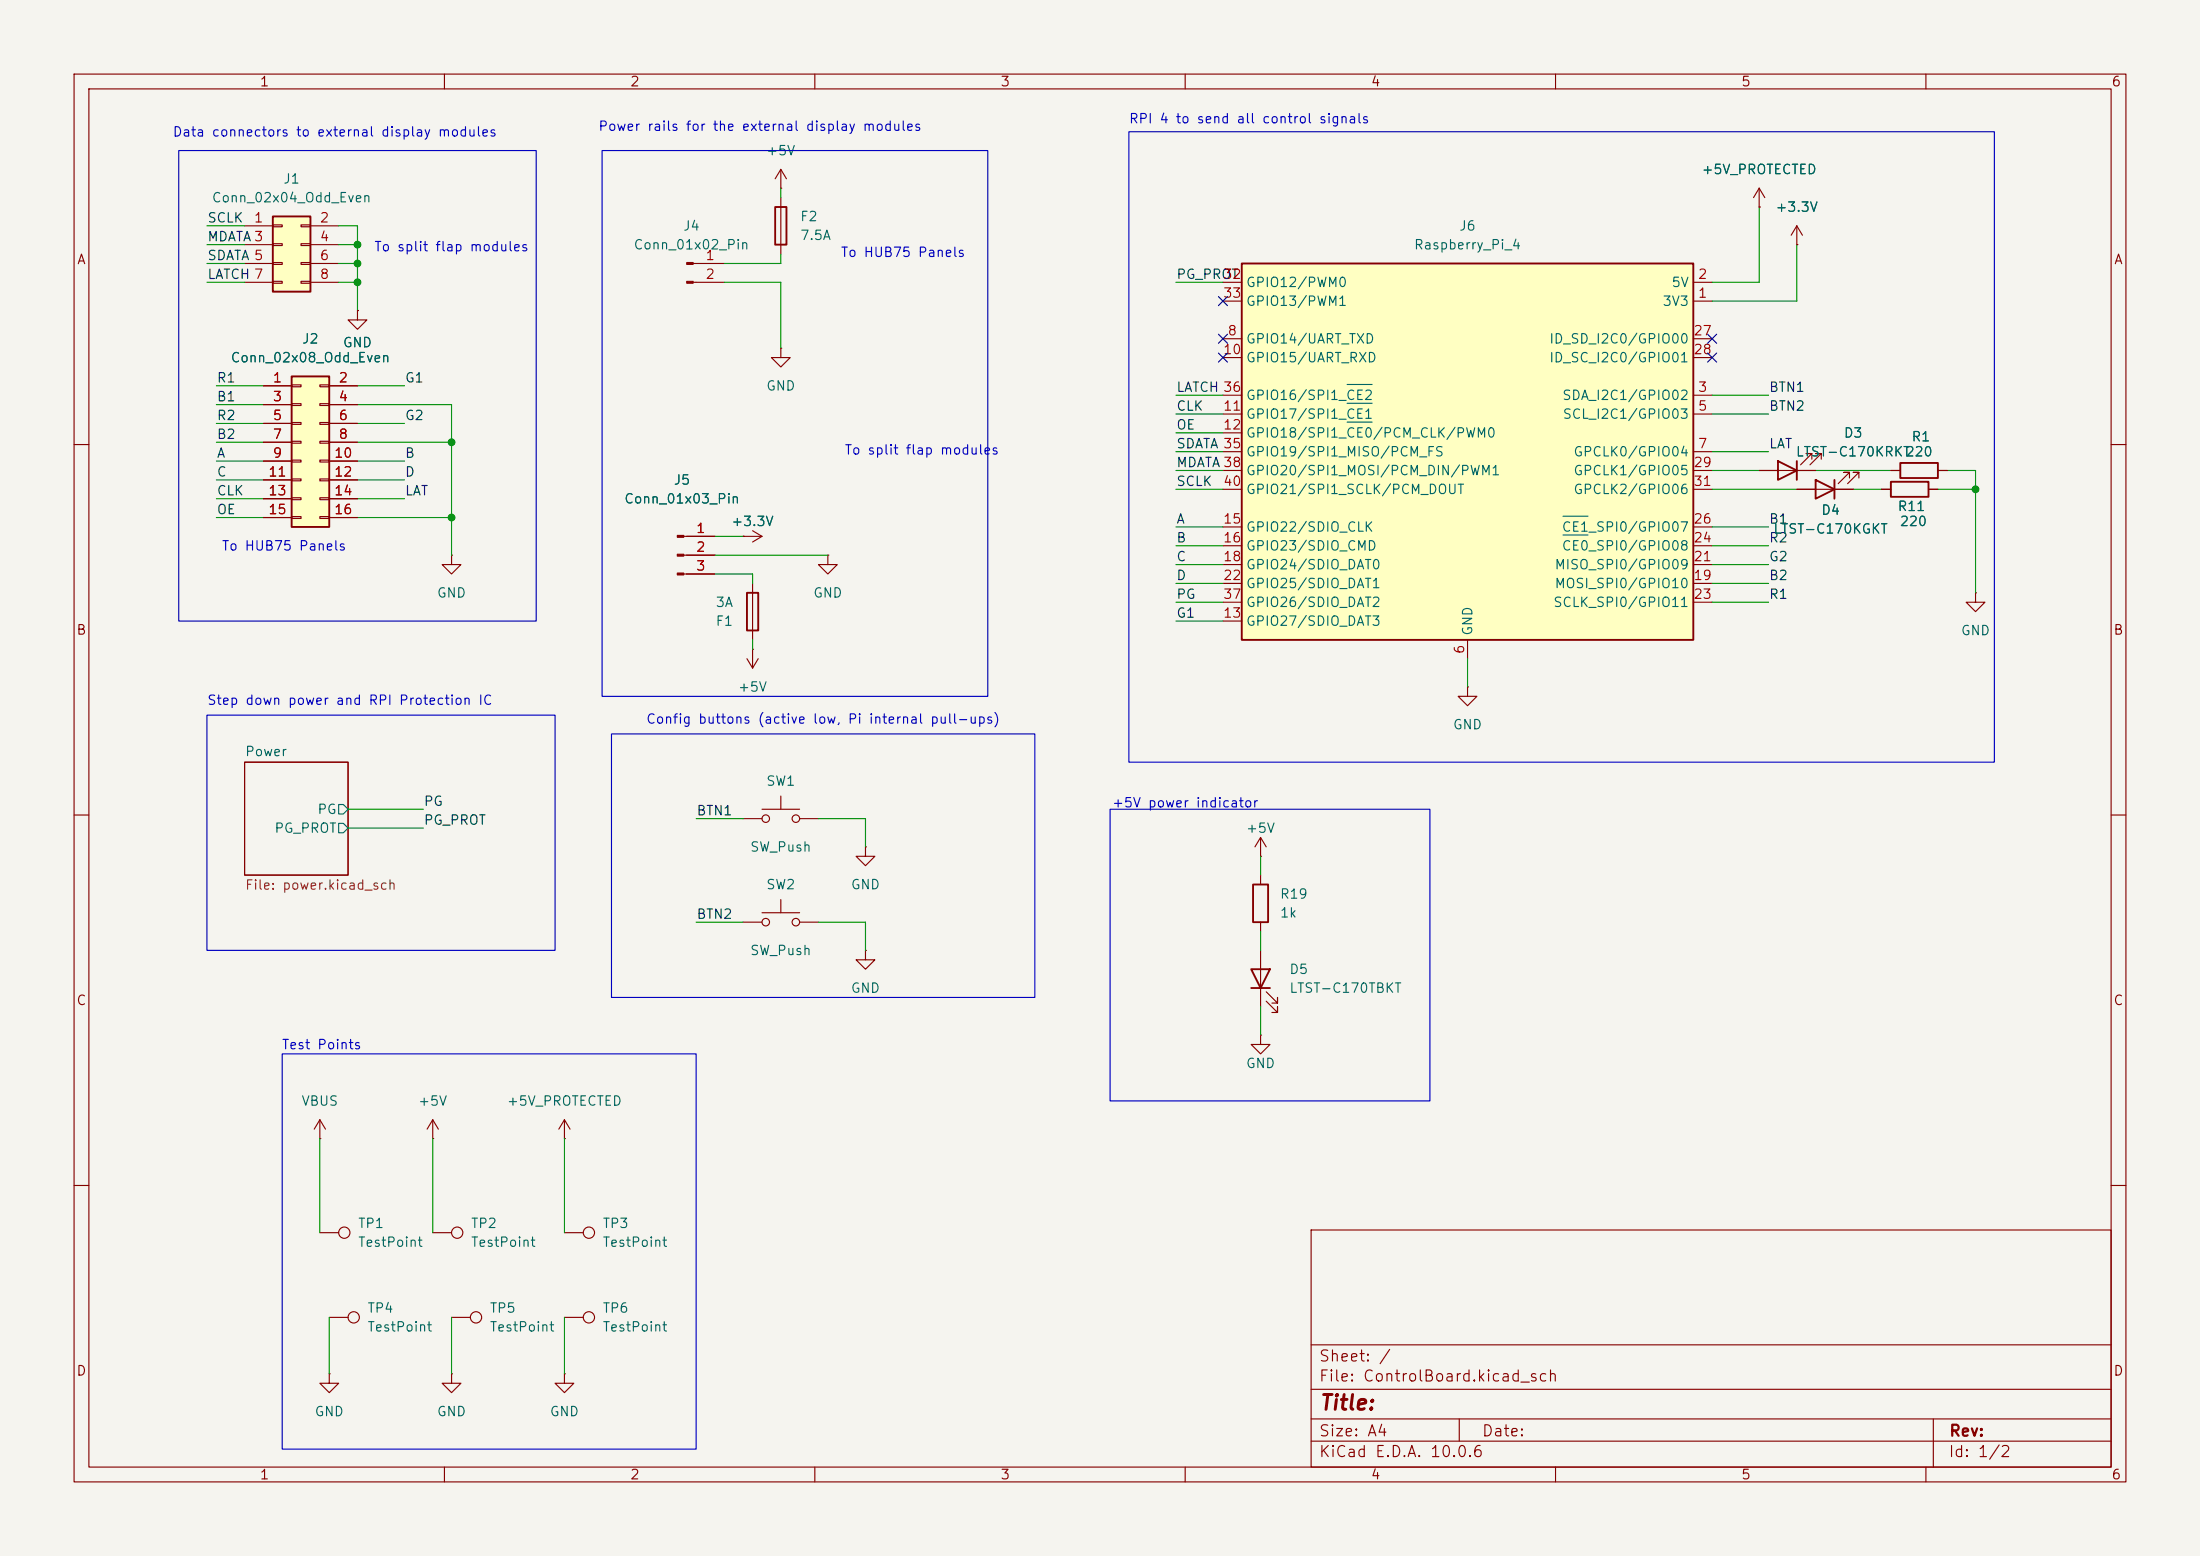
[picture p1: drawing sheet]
<svg xmlns="http://www.w3.org/2000/svg" width="297mm" height="210mm" viewBox="0 0 297 210" stroke-linecap="round" stroke-linejoin="round" font-family="sans-serif">
<path d="M0 0h297v210h-297z" fill="#f5f4ef" stroke="#f5f4ef" stroke-width=".14"/>
<g fill="none" stroke="#840000" stroke-width=".15">
<path d="M10 10h277v190h-277zM12 12h273v186h-273zM60 10v2M110 10v2M160 10v2M210 10v2M260 10v2M93.6 35.6h4.2M93.6 38.1h4.2M105.4 47v1.3h1.3l-1.3 1.2-1.3-1.2h1.3M105.4 47h.1M10 60h2"/>
<path d="M92.3 72.4h4.2M92.3 74.9h4.2M92.3 77.5h4.2M100.3 72.4h.1M100.3 72.4h2.6M101.6 71.6l1.3 .8M101.6 78.7v7.7M102.9 72.4l-1.3 .8M111.8 74.9v1.3h1.2l-1.2 1.3-1.3-1.3h1.3M111.8 74.9h.1M237.5 63.5h7.6M242.6 66h7.6"/>
<path d="M244.6 62v-.8h-.8h.8l-1.5 1.5M245.9 62v-.8h-.8h.8l-1.6 1.5M249.7 64.5v-.7h-.8h.8l-1.5 1.5M251 64.5v-.7h-.8h.8l-1.6 1.5M254 66h1.3M255.3 63.5h1.2M260.3 66h1.3M261.6 63.5h1.3M285 60h2M100.8 88.9l.8 1.3M101.6 87.6h.1M101.6 87.6v2.6"/>
<path d="M102.4 88.9l-.8 1.3M266.7 80v1.3h1.3l-1.3 1.3-1.3-1.3h1.3M266.7 80h.1M10 110h2M33 102.9h14v15.2h-14zM285 110h2M170.2 139.7v1.3h1.2l-1.2 1.2-1.3-1.2h1.3M170.2 139.7h.1M170.2 128.3v7.6M170.9 135.1l1.6 1.6v-.8v.8h-.8M170.9 133.9l1.6 1.5v-.8v.8h-.8M43.2 153.7h.1"/>
<path d="M43.2 151.1l-.8 1.3M43.2 151.1l.7 1.3M43.2 151.1v2.6M58.4 153.7h.1M58.4 151.1l-.7 1.3M58.4 151.1l.8 1.3M58.4 151.1v2.6M10 160h2M58.4 166.4h2.6M177 166h108v32h-108zM285 160h2M60 198v2"/>
<path d="M110 198v2M160 198v2M177 194.5h108M177 191.5h108M177 187.5h108M177 181.5h108M197 191.5v3M210 198v2M260 198v2M261 191.5v6.5"/>
<circle cx="61.7" cy="166.4" r=".76"/>
</g>
<path d="M45.7 108.6h.7l.6 .6-.6 .7h-.7zM45.7 111.1h.7l.6 .7-.6 .6h-.7z" fill="none" stroke="#006464" stroke-width=".15"/>
<g fill="#840000" stroke="#840000" stroke-width=".15">
<path d="M91.4 72.3h.9v.2h-.9z"/>
<path d="M91.4 74.8h.9v.3h-.9z"/>
<path d="M91.4 77.3h.9v.3h-.9z"/>
<path d="M92.7 35.4h.9v.3h-.9z"/>
<path d="M92.7 38h.9v.2h-.9z"/>
</g>
<path d="M240 62.2l2.6 1.3-2.6 1.3zM242.6 62.2v2.6M245.1 64.8l2.5 1.2-2.5 1.3zM247.6 64.8v2.5M255.3 65h5v2.1h-5zM256.5 62.5h5.1v2h-5.1zM100.8 80h1.6v5.1h-1.6zM168.9 130.8h2.5l-1.2 2.6zM168.9 133.4h2.5" fill="none" stroke="#840000" stroke-width=".25"/>
<path d="M36.8 29.2h5.1v10.2h-5.1z" fill="#ffffc2"/>
<path d="M36.8 29.2h5.1v10.2h-5.1z" fill="none" stroke="#840000" stroke-width=".25"/>
<g fill="none" stroke="#840000" stroke-width=".15">
<path d="M33 30.5h3.8M33 33h3.8M33 35.6h3.8M33 38.1h3.8M36.8 30.4h1.3v.2h-1.3zM36.8 32.9h1.3v.2h-1.3zM36.8 35.4h1.3v.3h-1.3zM36.8 38h1.3v.2h-1.3zM40.6 30.4h1.3v.2h-1.3zM40.6 32.9h1.3v.2h-1.3zM40.6 35.4h1.3v.3h-1.3zM40.6 38h1.3v.2h-1.3z"/>
<path d="M41.9 30.5h3.8M41.9 33h3.8M41.9 35.6h3.8M41.9 38.1h3.8"/>
</g>
<path d="M39.4 50.8h5v20.3h-5z" fill="#ffffc2"/>
<path d="M104.6 27.9h1.6v5.1h-1.6zM39.4 50.8h5v20.3h-5z" fill="none" stroke="#840000" stroke-width=".25"/>
<g fill="none" stroke="#840000" stroke-width=".15">
<path d="M105.4 25.4h.1M105.4 22.9l-.8 1.2M105.4 22.9l.8 1.2M105.4 22.9v2.5M105.4 26.7v7.6M242.6 33h.1M242.6 30.5l-.8 1.3M242.6 30.5l.7 1.3M242.6 30.5v2.5M35.6 52.1h3.8M35.6 54.6h3.8M35.6 57.2h3.8"/>
<path d="M35.6 59.7h3.8M39.4 51.9h1.2v.3h-1.2zM39.4 54.5h1.2v.2h-1.2zM39.4 57h1.2v.3h-1.2zM39.4 59.6h1.2v.2h-1.2zM43.2 51.9h1.2v.3h-1.2zM43.2 54.5h1.2v.2h-1.2zM43.2 57h1.2v.3h-1.2zM43.2 59.6h1.2v.2h-1.2zM44.4 52.1h3.9M44.4 54.6h3.9M44.4 57.2h3.9"/>
<path d="M44.4 59.7h3.9M48.3 41.9v1.3h1.2l-1.2 1.3-1.3-1.3h1.3M48.3 41.9h.1M35.6 62.2h3.8M35.6 64.8h3.8M35.6 67.3h3.8M35.6 69.9h3.8M39.4 62.1h1.2v.3h-1.2zM39.4 64.6h1.2v.3h-1.2zM39.4 67.2h1.2v.2h-1.2zM39.4 69.7h1.2v.3h-1.2zM43.2 62.1h1.2v.3h-1.2z"/>
<path d="M43.2 64.6h1.2v.3h-1.2zM43.2 67.2h1.2v.2h-1.2zM43.2 69.7h1.2v.3h-1.2zM44.4 62.2h3.9M44.4 64.8h3.9M44.4 67.3h3.9M44.4 69.9h3.9M61 74.9v1.3h1.2l-1.2 1.3-1.3-1.3h1.3M61 74.9h.1M198.1 92.7v1.3h1.3l-1.3 1.3-1.3-1.3h1.3M198.1 92.7h.1M100.3 110.5h2.6"/>
<path d="M102.9 109.2h5M105.4 107.4v1.8M107.9 110.5h2.6M170.2 115.6h.1M170.2 113l-.8 1.3M170.2 113l.7 1.3M170.2 113v2.6M100.3 124.5h2.6M102.9 123.2h5M105.4 121.4v1.8M107.9 124.5h2.6M116.8 128.3v1.2h1.3l-1.3 1.3-1.2-1.3h1.2"/>
<path d="M116.8 128.3h.1M76.2 153.7h.1M76.2 151.1l-.8 1.3M76.2 151.1l.8 1.3M76.2 151.1v2.6M43.2 166.4h2.5M44.4 177.8h2.6M61 177.8h2.5M76.2 166.4h2.5M76.2 177.8h2.5M61 185.4v1.3h1.2l-1.2 1.3-1.3-1.3h1.3M61 185.4h.1"/>
<path d="M76.2 185.4v1.3h1.3l-1.3 1.3-1.3-1.3h1.3M76.2 185.4h.1"/>
<circle cx="103.4" cy="110.5" r=".51"/>
<circle cx="107.4" cy="110.5" r=".51"/>
<circle cx="103.4" cy="124.5" r=".51"/>
<circle cx="107.4" cy="124.5" r=".51"/>
<circle cx="46.5" cy="166.4" r=".76"/>
<circle cx="47.8" cy="177.8" r=".76"/>
<circle cx="64.3" cy="177.8" r=".76"/>
<circle cx="79.5" cy="177.8" r=".76"/>
<circle cx="79.5" cy="166.4" r=".76"/>
</g>
<path d="M167.6 35.6h61v50.8h-61z" fill="#ffffc2"/>
<path d="M167.6 35.6h61v50.8h-61zM169.2 119.4h2v5.1h-2z" fill="none" stroke="#840000" stroke-width=".25"/>
<g fill="none" stroke="#840000" stroke-width=".15">
<path d="M165.1 38.1h2.5M228.6 38.1h2.5M237.5 27.9h.1M237.5 25.4l-.8 1.3M237.5 25.4l.8 1.3M237.5 25.4v2.5M242.6 33h.1M35.6 52.1h3.8M35.6 54.6h3.8M35.6 57.2h3.8M35.6 59.7h3.8M44.4 52.1h3.9"/>
<path d="M44.4 54.6h3.9M44.4 57.2h3.9M44.4 59.7h3.9M48.3 41.9h.1M165.1 40.6h2.5M165.1 53.3h2.5M165.1 55.9h2.5M165.1 45.7h2.5M165.1 48.3h2.5M165.1 58.4h2.5M228.6 40.6h2.5M228.6 53.3h2.5"/>
<path d="M228.6 55.9h2.5M228.6 45.7h2.5M228.6 48.3h2.5M35.6 62.2h3.8M35.6 64.8h3.8M35.6 67.3h3.8M35.6 69.9h3.8M44.4 62.2h3.9M44.4 64.8h3.9M44.4 67.3h3.9M44.4 69.9h3.9M92.7 72.4h3.8"/>
<path d="M92.7 74.9h3.8M92.7 77.5h3.8M100.3 72.4h.1M165.1 61h2.5M165.1 71.1h2.5M165.1 73.7h2.5M165.1 76.2h2.5M165.1 78.7h2.5M165.1 63.5h2.5M165.1 66h2.5M228.6 61h2.5M228.6 71.1h2.5"/>
<path d="M228.6 73.7h2.5M228.6 76.2h2.5M228.6 78.7h2.5M228.6 63.5h2.5M228.6 66h2.5M237.5 63.5h2.5M242.6 63.5h2.5M242.6 66h2.5M247.6 66h2.6M254 66h1.3M255.3 63.5h1.2M260.3 66h1.3"/>
<path d="M261.6 63.5h1.3M165.1 83.8h2.5M165.1 81.3h2.5M198.1 86.4v2.5M228.6 81.3h2.5M116.8 114.3v1.3h1.3l-1.3 1.2-1.2-1.2h1.2M116.8 114.3h.1M170.2 118.1v1.3M170.2 124.5v1.2M44.4 185.4v1.3h1.3l-1.3 1.3-1.2-1.3h1.2M44.4 185.4h.1"/>
</g>
<path d="M181.9 54.4h3.3M181.9 57h3.3M181.9 51.9h3.3M211 72.2h3.4M211 69.7h3.4" fill="none" stroke="#006464" stroke-width=".15"/>
<g fill="none" stroke="#009600" stroke-width=".15">
<path d="M27.9 38.1h5.1M27.9 30.5h5.1M27.9 33h5.1M27.9 35.6h5.1M45.7 38.1h2.6M45.7 30.5h2.6v11.4M45.7 33h2.6M45.7 35.6h2.6M97.8 38.1h7.6v8.9M105.4 34.3v1.3h-7.6M105.4 25.4v1.3M158.7 38.1h6.4"/>
<path d="M237.5 27.9v10.2h-6.4M242.6 33v7.6h-11.5M29.2 52.1h6.4M29.2 59.7h6.4M29.2 54.6h6.4M29.2 57.2h6.4M48.3 54.6h12.7v20.3M48.3 52.1h6.3M48.3 59.7h12.7M48.3 57.2h6.3M158.7 53.3h6.4M158.7 55.9h6.4"/>
<path d="M158.7 58.4h6.4M231.1 53.3h7.7M231.1 55.9h7.7M29.2 69.9h6.4M29.2 62.2h6.4M29.2 67.3h6.4M29.2 64.8h6.4M48.3 69.9h12.7M48.3 62.2h6.3M48.3 67.3h6.3M48.3 64.8h6.3M96.5 77.5h5.1v1.2"/>
<path d="M96.5 72.4h3.8M96.5 74.9h15.3M158.7 71.1h6.4M158.7 61h6.4M158.7 66h6.4M158.7 76.2h6.4M158.7 78.7h6.4M158.7 73.7h6.4M158.7 63.5h6.4M231.1 71.1h7.7M231.1 61h7.7M231.1 66h11.5"/>
<path d="M231.1 76.2h7.7M231.1 78.7h7.7M231.1 73.7h7.7M231.1 63.5h6.4M245.1 63.5h10.2M250.2 66h3.8M261.6 66h5.1M262.9 63.5h3.8v16.5M101.6 86.4v1.2M158.7 83.8h6.4M158.7 81.3h6.4M198.1 88.9v3.8"/>
<path d="M231.1 81.3h7.7M47 111.8h10.1M47 109.2h10.1M94 110.5h6.3M110.5 110.5h6.3v3.8M170.2 115.6v2.5M94 124.5h6.3M110.5 124.5h6.3v3.8M170.2 125.7v2.6M170.2 135.9v3.8M43.2 153.7v12.7M58.4 153.7v12.7"/>
<path d="M76.2 153.7v12.7M44.4 177.8v7.6M61 177.8v7.6M76.2 177.8v7.6"/>
</g>
<path d="M164.5 40l1.2 1.2M164.5 45.1l1.2 1.2M164.5 47.7l1.2 1.2M165.7 40l-1.2 1.2M165.7 45.1l-1.2 1.2M165.7 47.7l-1.2 1.2M230.5 47.7l1.2 1.2M230.5 45.1l1.2 1.2M231.7 47.7l-1.2 1.2M231.7 45.1l-1.2 1.2" fill="none" stroke="#000084" stroke-width=".15"/>
<path d="M152.4 17.8h116.8v85.1h-116.8zM24.1 20.3h48.3v63.5h-48.3zM81.3 20.3h52v73.7h-52zM27.9 96.5h47v31.8h-47zM82.5 99.1h57.2v35.5h-57.2zM149.9 109.2h43.1v39.4h-43.1zM38.1 142.2h55.9v53.4h-55.9z" fill="none" stroke="#0000c2" stroke-width=".15"/>
<g fill="#009600" stroke="#009600" stroke-width=".14">
<circle cx="61" cy="59.7" r=".46"/>
<circle cx="61" cy="69.9" r=".46"/>
<circle cx="266.7" cy="66" r=".46"/>
<circle cx="48.3" cy="35.6" r=".46"/>
<circle cx="48.3" cy="38.1" r=".46"/>
<circle cx="48.3" cy="33" r=".46"/>
</g>
<text font-size="2" fill="#840000" x="178" y="190.8">Title:</text>
<g font-size="1.5" fill="#840000">
<text x="178" y="184.1">Sheet: /</text>
<text x="178" y="186.8">File: ControlBoard.kicad_sch</text>
<text x="178" y="197">KiCad E.D.A. 10.0.6</text>
<text x="178" y="194.2">Size: A4</text>
<text x="200" y="194.2">Date:</text>
<text x="263" y="197">Id: 1/2</text>
<text x="263" y="194.2">Rev:</text>
</g>
<g font-size="1.3" fill="#840000">
<text x="35" y="12">1</text>
<text x="85" y="12">2</text>
<text x="135" y="12">3</text>
<text x="185" y="12">4</text>
<text x="235" y="12">5</text>
<text x="285" y="12">6</text>
<text x="10.3" y="36">A</text>
<text x="285.3" y="36">A</text>
<text x="10.2" y="86">B</text>
<text x="285.2" y="86">B</text>
<text x="10.2" y="136">C</text>
<text x="285.2" y="136">C</text>
<text x="10.2" y="186">D</text>
<text x="285.2" y="186">D</text>
<text x="35" y="200">1</text>
<text x="85" y="200">2</text>
<text x="135" y="200">3</text>
<text x="185" y="200">4</text>
<text x="235" y="200">5</text>
<text x="285" y="200">6</text>
</g>
<g font-size="1.3" fill="#0000c2">
<text x="80.7" y="18">Power rails for the external display modules</text>
<text x="152.3" y="17">RPI 4 to send all control signals</text>
<text x="23.2" y="18.7">Data connectors to external display modules</text>
<text x="50.4" y="34.2">To split flap modules</text>
<text x="113.4" y="35">To HUB75 Panels</text>
<text x="113.9" y="61.7">To split flap modules</text>
<text x="29.9" y="74.6">To HUB75 Panels</text>
<text x="27.9" y="95.5">Step down power and RPI Protection IC</text>
<text x="87.1" y="98">Config buttons (active low, Pi internal pull-ups)</text>
<text x="150" y="109.3">+5V power indicator</text>
<text x="38" y="141.9">Test Points</text>
</g>
<g font-size="1.3" fill="#006464">
<text x="103.3" y="21.3">+5V</text>
<text x="229.6" y="23.8">+5V_PROTECTED</text>
<text x="28.5" y="27.6">Conn_02x04_Odd_Even</text>
<text x="38.2" y="25.1">J1</text>
<text x="239.6" y="28.9">+3.3V</text>
<text x="85.4" y="34">Conn_01x02_Pin</text>
<text x="92.1" y="31.4">J4</text>
<text x="107.9" y="30.2">F2</text>
<text x="107.9" y="32.7">7.5A</text>
<text x="190.8" y="34">Raspberry_Pi_4</text>
<text x="196.9" y="31.4">J6</text>
<text x="168.1" y="39.1">GPIO12/PWM0</text>
<text x="168.1" y="41.6">GPIO13/PWM1</text>
<text x="224.4" y="41.6">3V3</text>
<text x="225.6" y="39.1">5V</text>
<text x="40.7" y="46.7">J2</text>
<text x="46.2" y="47.2">GND</text>
<text x="168.1" y="46.7">GPIO14/UART_TXD</text>
<text x="209.1" y="46.7">ID_SD_I2C0/GPIO00</text>
<text x="31" y="49.2">Conn_02x08_Odd_Even</text>
<text x="103.3" y="53">GND</text>
<text x="168.1" y="49.2">GPIO15/UART_RXD</text>
<text x="209.1" y="49.2">ID_SC_I2C0/GPIO01</text>
<text x="168.1" y="56.8">GPIO17/SPI1_CE1</text>
<text x="168.1" y="59.4">GPIO18/SPI1_CE0/PCM_CLK/PWM0</text>
<text x="168.1" y="54.3">GPIO16/SPI1_CE2</text>
<text x="210.8" y="54.3">SDA_I2C1/GPIO02</text>
<text x="210.9" y="56.8">SCL_I2C1/GPIO03</text>
<text x="248.8" y="59.4">D3</text>
<text x="258" y="59.9">R1</text>
<text x="90.9" y="65.7">J5</text>
<text x="168.1" y="61.9">GPIO19/SPI1_MISO/PCM_FS</text>
<text x="168.1" y="64.5">GPIO20/SPI1_MOSI/PCM_DIN/PWM1</text>
<text x="212.3" y="61.9">GPCLK0/GPIO04</text>
<text x="212.3" y="64.5">GPCLK1/GPIO05</text>
<text x="242.4" y="61.9">LTST-C170KRKT</text>
<text x="257.1" y="61.9">220</text>
<text x="84.2" y="68.3">Conn_01x03_Pin</text>
<text x="98.6" y="71.3">+3.3V</text>
<text x="168.1" y="67">GPIO21/SPI1_SCLK/PCM_DOUT</text>
<text x="212.3" y="67">GPCLK2/GPIO06</text>
<text x="245.8" y="69.8">D4</text>
<text x="256.1" y="69.3">R11</text>
<text x="256.4" y="71.3">220</text>
<text x="168.1" y="72.1">GPIO22/SDIO_CLK</text>
<text x="168.1" y="74.6">GPIO23/SDIO_CMD</text>
<text x="168.1" y="77.2">GPIO24/SDIO_DAT0</text>
<text x="209.8" y="77.2">MISO_SPI0/GPIO09</text>
<text x="210.8" y="74.6">CE0_SPI0/GPIO08</text>
<text x="210.8" y="72.1">CE1_SPI0/GPIO07</text>
<text x="239.3" y="72.3">LTST-C170KGKT</text>
<text x="58.9" y="81">GND</text>
<text x="96.5" y="82.2">3A</text>
<text x="109.7" y="81">GND</text>
<text x="168.1" y="79.7">GPIO25/SDIO_DAT1</text>
<text x="168.1" y="82.2">GPIO26/SDIO_DAT2</text>
<text x="209.6" y="82.2">SCLK_SPI0/GPIO11</text>
<text x="209.8" y="79.7">MOSI_SPI0/GPIO10</text>
<text x="96.5" y="84.8">F1</text>
<text x="168.1" y="84.8">GPIO27/SDIO_DAT3</text>
<text x="199.1" y="85.9" transform="rotate(-90 199.1 85.9)">GND</text>
<text x="264.6" y="86.1">GND</text>
<text x="99.5" y="93.7">+5V</text>
<text x="196.1" y="98.8">GND</text>
<text x="33" y="102.4">Power</text>
<text x="103.3" y="106.4">SW1</text>
<text x="37" y="112.7">PG_PROT</text>
<text x="42.8" y="110.2">PG</text>
<text x="168.1" y="112.7">+5V</text>
<text x="101.2" y="115.3">SW_Push</text>
<text x="103.3" y="120.3">SW2</text>
<text x="114.8" y="120.3">GND</text>
<text x="172.7" y="121.6">R19</text>
<text x="172.7" y="124.2">1k</text>
<text x="101.2" y="129.2">SW_Push</text>
<text x="174" y="131.8">D5</text>
<text x="114.8" y="134.3">GND</text>
<text x="174" y="134.3">LTST-C170TBKT</text>
<text x="40.6" y="149.6">VBUS</text>
<text x="56.4" y="149.6">+5V</text>
<text x="68.3" y="149.6">+5V_PROTECTED</text>
<text x="168.1" y="144.5">GND</text>
<text x="48.2" y="166.1">TP1</text>
<text x="63.5" y="166.1">TP2</text>
<text x="81.3" y="166.1">TP3</text>
<text x="48.2" y="168.6">TestPoint</text>
<text x="63.5" y="168.6">TestPoint</text>
<text x="81.3" y="168.6">TestPoint</text>
<text x="49.5" y="177.5">TP4</text>
<text x="66" y="177.5">TP5</text>
<text x="81.3" y="177.5">TP6</text>
<text x="49.5" y="180">TestPoint</text>
<text x="66" y="180">TestPoint</text>
<text x="81.3" y="180">TestPoint</text>
<text x="42.4" y="191.5">GND</text>
<text x="58.9" y="191.5">GND</text>
<text x="74.1" y="191.5">GND</text>
</g>
<g font-size="1.3" fill="#0f0f0f">
<text x="27.9" y="32.9">MDATA3</text>
<text x="27.9" y="30.4">SCLK</text>
<text x="27.9" y="35.4">SDATA 5</text>
<text x="27.9" y="38">LATCH 7</text>
<text x="158.7" y="38">PG_PROT</text>
<text x="29.2" y="51.9">R1</text>
<text x="54.6" y="51.9">G1</text>
<text x="158.7" y="53.2">LATCH 36</text>
<text x="238.7" y="53.2">BTN1</text>
<text x="29.2" y="54.5">B1</text>
<text x="29.2" y="59.6">B2</text>
<text x="29.2" y="57">R2</text>
<text x="54.6" y="57">G2</text>
<text x="158.7" y="58.3">OE</text>
<text x="158.7" y="55.8">CLK</text>
<text x="238.7" y="55.8">BTN2</text>
<text x="29.2" y="62.1">A</text>
<text x="29.2" y="64.6">C</text>
<text x="54.6" y="64.6">D</text>
<text x="54.6" y="62.1">B</text>
<text x="158.7" y="60.8">SDATA 35</text>
<text x="158.7" y="65.9">SCLK</text>
<text x="158.7" y="63.4">MDATA 38</text>
<text x="238.7" y="60.8">LAT</text>
<text x="29.2" y="67.2">CLK</text>
<text x="29.2" y="69.7">OE</text>
<text x="54.6" y="67.2">LAT</text>
<text x="158.7" y="71">A</text>
<text x="238.7" y="71">B1</text>
<text x="158.7" y="73.5">B</text>
<text x="158.7" y="76.1">C</text>
<text x="238.7" y="73.5">R2</text>
<text x="238.7" y="76.1">G2</text>
<text x="158.7" y="78.6">D</text>
<text x="158.7" y="81.2">PG</text>
<text x="158.7" y="83.7">G1</text>
<text x="238.7" y="78.6">B2</text>
<text x="238.7" y="81.2">R1</text>
<text x="57.1" y="109.1">PG</text>
<text x="57.1" y="111.6">PG_PROT</text>
<text x="94" y="110.4">BTN1</text>
<text x="94" y="124.3">BTN2</text>
</g>
<g font-size="1.3" fill="#a90000">
<text x="34.2" y="30.3">1</text>
<text x="43.1" y="30.3">2</text>
<text x="43.1" y="32.9">4</text>
<text x="43.1" y="35.4">6</text>
<text x="95.2" y="35.4">1</text>
<text x="43.1" y="38">8</text>
<text x="95.2" y="38">2</text>
<text x="165" y="38">32</text>
<text x="165" y="40.5">33</text>
<text x="229.1" y="40.5">1</text>
<text x="229.1" y="38">2</text>
<text x="165.6" y="45.6">8</text>
<text x="228.5" y="45.6">27</text>
<text x="36.7" y="51.9">1</text>
<text x="45.6" y="51.9">2</text>
<text x="165" y="48.1">10</text>
<text x="228.5" y="48.1">28</text>
<text x="229.1" y="53.2">3</text>
<text x="36.7" y="54.5">3</text>
<text x="36.7" y="57">5</text>
<text x="36.7" y="59.6">7</text>
<text x="45.6" y="54.5">4</text>
<text x="45.6" y="57">6</text>
<text x="45.6" y="59.6">8</text>
<text x="165" y="55.7">11</text>
<text x="165" y="58.3">12</text>
<text x="229.1" y="55.7">5</text>
<text x="36.1" y="64.6">11</text>
<text x="36.7" y="62.1">9</text>
<text x="45" y="62.1">10</text>
<text x="45" y="64.6">12</text>
<text x="165" y="65.9">40</text>
<text x="228.5" y="63.4">29</text>
<text x="228.5" y="65.9">31</text>
<text x="229.1" y="60.8">7</text>
<text x="36.1" y="67.2">13</text>
<text x="36.1" y="69.7">15</text>
<text x="45" y="67.2">14</text>
<text x="45" y="69.7">16</text>
<text x="165" y="71">15</text>
<text x="228.5" y="71">26</text>
<text x="93.9" y="72.3">1</text>
<text x="93.9" y="74.8">2</text>
<text x="93.9" y="77.3">3</text>
<text x="165" y="73.5">16</text>
<text x="165" y="76.1">18</text>
<text x="228.5" y="76.1">21</text>
<text x="228.5" y="73.5">24</text>
<text x="165" y="83.7">13</text>
<text x="165" y="78.6">22</text>
<text x="165" y="81.1">37</text>
<text x="228.5" y="78.6">19</text>
<text x="228.5" y="81.1">23</text>
<text x="198" y="88.4" transform="rotate(-90 198 88.4)">6</text>
</g>
<text font-size="1.3" fill="#725600" x="33" y="120.4">File: power.kicad_sch</text>
</svg>
